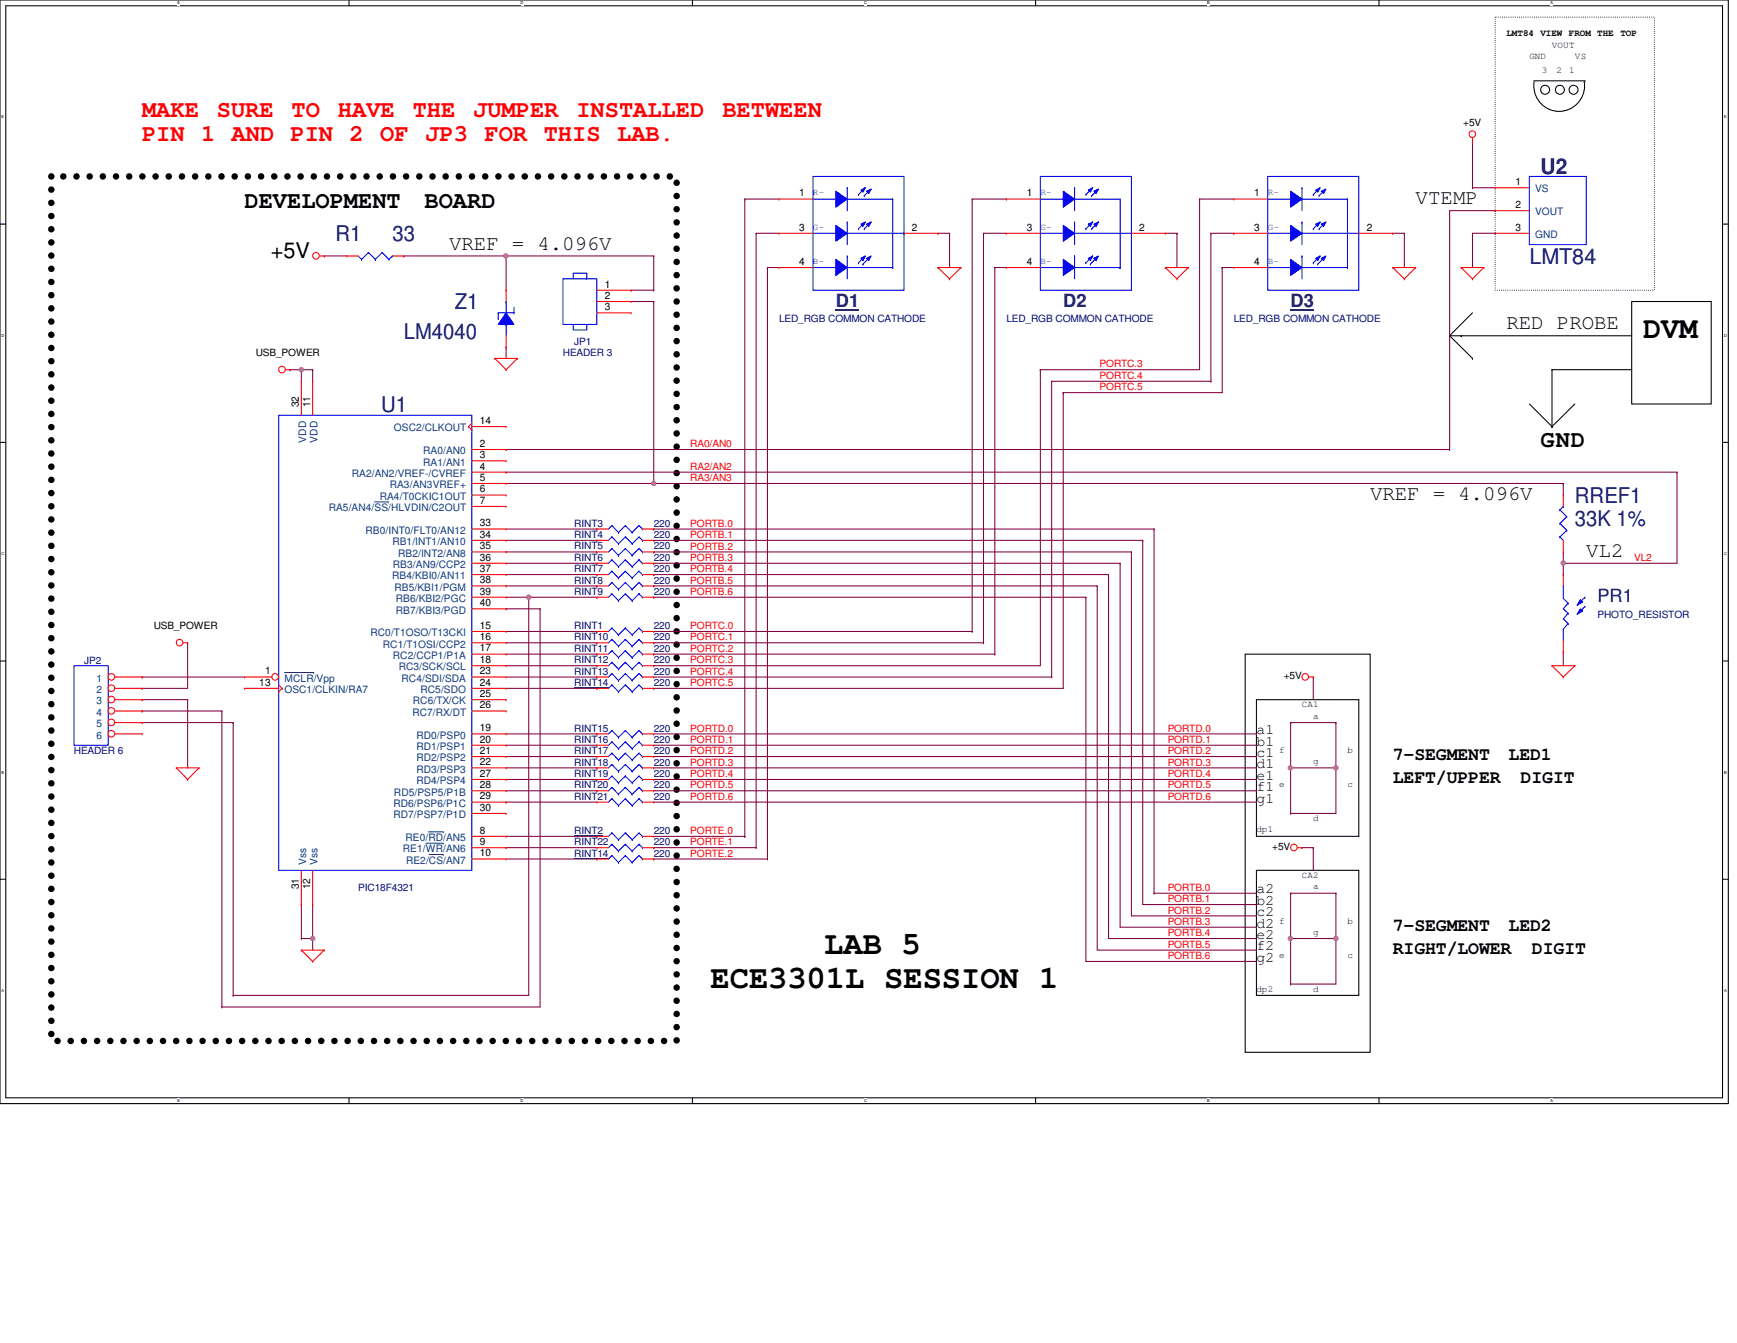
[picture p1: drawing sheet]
<svg xmlns="http://www.w3.org/2000/svg" width="279mm" height="216mm" viewBox="0 0 279 216" stroke-linecap="round" stroke-linejoin="round" font-family="sans-serif">
<path d="M0 0h278v177.4h-278zM.9 .9h276.2v175.6h-276.2z" fill="none" stroke="#000" stroke-width=".17"/>
<g fill="#fff">
<path d="M28.5 .1h.5v.7h-.5z"/>
<path d="M28.5 176.6h.5v.7h-.5z"/>
</g>
<path d="M56.1 0v.9M56.1 176.5v.9" fill="none" stroke="#000" stroke-width=".17"/>
<g fill="#fff">
<path d="M83.7 .1h.5v.7h-.5z"/>
<path d="M83.7 176.6h.5v.7h-.5z"/>
</g>
<path d="M111.4 0v.9M111.4 176.5v.9" fill="none" stroke="#000" stroke-width=".17"/>
<g fill="#fff">
<path d="M139 .1h.4v.7h-.4z"/>
<path d="M139 176.6h.4v.7h-.4z"/>
</g>
<path d="M166.6 0v.9M166.6 176.5v.9" fill="none" stroke="#000" stroke-width=".17"/>
<g fill="#fff">
<path d="M194.2 .1h.4v.7h-.4z"/>
<path d="M194.2 176.6h.4v.7h-.4z"/>
</g>
<path d="M221.8 0v.9M221.8 176.5v.9" fill="none" stroke="#000" stroke-width=".17"/>
<g fill="#fff">
<path d="M249.4 .1h.4v.7h-.4z"/>
<path d="M249.4 176.6h.4v.7h-.4z"/>
<path d="M.3 18.5h.4v.7h-.4z"/>
<path d="M277.3 18.5h.4v.7h-.4z"/>
<path d="M.3 53.6h.4v.7h-.4z"/>
<path d="M277.3 53.6h.5v.7h-.5z"/>
</g>
<path d="M0 36h.9M277.1 36h.9" fill="none" stroke="#000" stroke-width=".17"/>
<g fill="#fff">
<path d="M.3 88.6h.4v.8h-.4z"/>
<path d="M277.3 88.6h.5v.8h-.5z"/>
</g>
<path d="M0 71.1h.9M277.1 71.1h.9" fill="none" stroke="#000" stroke-width=".17"/>
<g fill="#fff">
<path d="M.3 123.8h.4v.7h-.4z"/>
<path d="M277.3 123.8h.4v.7h-.4z"/>
</g>
<path d="M0 106.3h.9M277.1 106.3h.9" fill="none" stroke="#000" stroke-width=".17"/>
<g fill="#fff">
<path d="M.3 158.9h.3v.7h-.3z"/>
<path d="M277.3 158.9h.4v.7h-.4z"/>
</g>
<g fill="none" stroke="#000" stroke-width=".17">
<path d="M246.7 13h8.2M246.8 13.1a4.1 4.1 0 0 0 4 4.8 4.1 4.1 0 0 0 4-4.8M254.9 13h.1M233.2 54h.1M233.2 54h29.3M233.2 54l3.7 3.6M235 54h.1M236.9 57.6h.1M236.9 50.3l-3.7 3.7M249.6 59.4h.1M249.6 59.4h12.9M249.6 59.4v9.2"/>
<path d="M262.5 48.5h12.8v16.4h-12.8zM246 64.9l3.6 3.7M249.6 68.6h.1M253.3 64.9l-3.7 3.7M200.3 105.2h20.1v64h-20.1zM202.1 112.5h16.5v22h-16.5zM202.1 139.9h16.5v20.1h-16.5zM0 141.4h.9M277.1 141.4h.9"/>
<circle cx="248.5" cy="14.4" r=".72"/>
<circle cx="250.9" cy="14.4" r=".72"/>
<circle cx="253.1" cy="14.4" r=".72"/>
</g>
<path d="M240.5 2.8h25.6v43.9h-25.6z" fill="none" stroke="#000" stroke-width=".17" stroke-dasharray="0 .3"/>
<path d="M8.3 28.4h100.5v138.9h-100.5z" fill="none" stroke="#000" stroke-width="1.1" stroke-dasharray="0 2.1"/>
<g fill="none" stroke="#800040" stroke-width=".17">
<path d="M236.9 37.5h.1M236.9 22.9h.1M236.9 30.2h.1M236.9 22.9v7.3M236.9 37.5v5.5M236.9 30.2h3.6M236.9 37.5h3.6M269.7 75.9h.1M269.7 75.9v14.7h-18.2M251.5 90.6h.1M251.5 88.7v1.9M251.5 104.8h.1"/>
<path d="M251.5 104.8v2.2"/>
</g>
<circle cx="251.5" cy="90.5" r=".34" fill="#f0f"/>
<circle cx="251.5" cy="90.5" r=".34" fill="none" stroke="#f0f" stroke-width=".17"/>
<g fill="none" stroke="#800040" stroke-width=".17">
<path d="M81.4 72.3h.1M81.4 72.3h151.8M211.2 136.3h.1M211.2 136.3v3.6M185.6 143.6h.1M185.6 143.6h16.5M207.6 158.2h.1M207.6 143.6h.1M207.6 150.9h.1M207.6 143.6h7.3M207.6 150.9v7.3M207.6 150.9h7.3"/>
<path d="M214.9 150.9h.1M214.9 150.9v7.3h-7.3"/>
</g>
<circle cx="214.9" cy="150.9" r=".34" fill="#f0f"/>
<circle cx="214.9" cy="150.9" r=".34" fill="none" stroke="#f0f" stroke-width=".17"/>
<circle cx="207.6" cy="150.9" r=".34" fill="#f0f"/>
<circle cx="207.6" cy="150.9" r=".34" fill="none" stroke="#f0f" stroke-width=".17"/>
<g fill="none" stroke="#800040" stroke-width=".17">
<path d="M105.2 118h96.9M105.2 119.8h96.9M202.1 118h.1M202.1 119.8h.1M105.2 121.6h96.9M105.2 123.4h96.9M105.2 125.3h96.9M105.2 127.1h96.9M202.1 121.6h.1M202.1 123.4h.1M202.1 125.3h.1M202.1 127.1h.1"/>
<path d="M209.4 136.3h.1M209.4 136.3h1.8M48.5 150.9h.1M48.5 150.9h1.8M50.3 150.9h.1M50.3 150.9v1.8M207.6 143.6h.1M207.6 143.6v7.3M214.9 143.6h.1M214.9 143.6v7.3"/>
</g>
<circle cx="50.3" cy="150.9" r=".34" fill="#f0f"/>
<circle cx="50.3" cy="150.9" r=".34" fill="none" stroke="#f0f" stroke-width=".17"/>
<path d="M46.7 59.4h.1M46.7 59.4h3.6M48.5 59.4h.1" fill="none" stroke="#800040" stroke-width=".17"/>
<circle cx="48.5" cy="59.4" r=".34" fill="#f0f"/>
<circle cx="48.5" cy="59.4" r=".34" fill="none" stroke="#f0f" stroke-width=".17"/>
<g fill="none" stroke="#800040" stroke-width=".17">
<path d="M50.3 59.4h.1M50.3 59.4v1.9M81.4 97.9h.1M81.4 97.9h5.5M85 96h.1M85 96v64M86.9 97.9h.1M86.9 97.9v64M35.7 114.3h.1M35.7 114.3v47.6M37.5 116.2h.1M37.5 116.2v43.8"/>
<path d="M50.3 145.4h.1M50.3 145.4v5.5"/>
</g>
<circle cx="85" cy="96" r=".34" fill="#f0f"/>
<circle cx="85" cy="96" r=".34" fill="none" stroke="#f0f" stroke-width=".17"/>
<g fill="none" stroke="#800040" stroke-width=".17">
<path d="M48.5 59.4h.1M48.5 59.4v1.9M52.2 41.1h.1M52.2 41.1h3.6M81.4 41.1h.1M81.4 41.1v5.6M81.4 96h3.6M85 96h.1M22.9 110.7h.1M22.9 116.2h.1M22.9 114.3h.1M22.9 108.8h.1"/>
<path d="M22.9 112.5h.1M22.9 116.2h14.6M22.9 114.3h12.8M22.9 108.8h16.4M22.9 112.5h7.3M30.2 103.3h.1M30.2 112.5h.1M30.2 103.3v7.4h-7.3M30.2 112.5v10.9M48.5 145.4h.1M48.5 145.4v5.5M35.7 161.9h.1"/>
<path d="M35.7 161.9h51.2M37.5 160h.1M37.5 160h47.5"/>
</g>
<circle cx="81.4" cy="41.1" r=".34" fill="#f0f"/>
<circle cx="81.4" cy="41.1" r=".34" fill="none" stroke="#f0f" stroke-width=".17"/>
<g fill="none" stroke="#800040" stroke-width=".17">
<path d="M150.9 37.5h.1M150.9 37.5h1.8M152.7 37.5h.1M152.7 37.5v5.5M187.5 37.5h1.8M189.3 37.5h.1M189.3 37.5v5.5M193 32h.1M193 32h5.5M224 37.5h.1M224 37.5h1.9M225.9 37.5h.1"/>
<path d="M225.9 37.5v5.5M64.9 41.1h.1M64.9 41.1h40.3M81.4 55.8h.1M81.4 55.8v1.8M101.5 46.7h.1M101.5 46.7h3.7M101.5 48.5h3.7M105.2 41.1h.1M105.2 46.7h.1M105.2 48.5h.1M105.2 41.1v5.6"/>
<path d="M105.2 48.5v29.2M167.3 59.4h.1M167.3 59.4h25.7M196.6 43h.1M196.6 43h1.9M81.4 77.7h170.1M105.2 77.7h.1M171 63.1h.1M171 63.1h25.6M251.5 77.7h.1M251.5 77.7v1.9M81.4 85h14.6"/>
<path d="M81.4 86.9h14.6M81.4 88.7h14.6M81.4 90.6h14.6M81.4 92.4h14.6M96 85h.1M96 86.9h.1M96 88.7h.1M96 90.6h.1M96 92.4h.1M81.4 118h14.6M81.4 119.8h14.6M81.4 101.5h14.6"/>
<path d="M81.4 103.3h14.6M81.4 105.2h14.6M81.4 107h14.6M81.4 108.8h14.6M96 118h.1M96 119.8h.1M96 101.5h.1M96 103.3h.1M96 105.2h.1M96 107h.1M96 108.8h.1M105.2 103.3h.1"/>
<path d="M105.2 105.2h.1M105.2 103.3h53M105.2 105.2h54.8M81.4 136.3h.1M81.4 128.9h.1M81.4 121.6h14.6M81.4 123.4h14.6M81.4 125.3h14.6M81.4 127.1h14.6M81.4 136.3h14.6M81.4 128.9h14.6M96 121.6h.1"/>
<path d="M96 123.4h.1M96 125.3h.1M96 127.1h.1M105.2 136.3h.1M105.2 136.3h16.4M105.2 128.9h96.9M202.1 128.9h.1"/>
</g>
<circle cx="105.2" cy="77.7" r=".34" fill="#f0f"/>
<circle cx="105.2" cy="77.7" r=".34" fill="none" stroke="#f0f" stroke-width=".17"/>
<path d="M81.4 94.2h14.6M96 94.2h.1M207.6 116.2h.1M207.6 116.2h7.3M211.2 108.8h.1M211.2 108.8v3.7M207.6 130.8h.1M207.6 123.4h.1M207.6 123.4v7.4M207.6 123.4h7.3M214.9 123.4h.1M214.9 123.4v7.4h-7.3" fill="none" stroke="#800040" stroke-width=".17"/>
<circle cx="214.9" cy="123.4" r=".34" fill="#f0f"/>
<circle cx="214.9" cy="123.4" r=".34" fill="none" stroke="#f0f" stroke-width=".17"/>
<circle cx="207.6" cy="123.4" r=".34" fill="#f0f"/>
<circle cx="207.6" cy="123.4" r=".34" fill="none" stroke="#f0f" stroke-width=".17"/>
<g fill="none" stroke="#800040" stroke-width=".17">
<path d="M119.8 32h.1M119.8 32h5.5M119.8 32v102.5M121.6 37.5h.1M121.6 37.5h3.7M121.6 37.5v98.8M156.4 32h.1M156.4 32v69.5M156.4 32h5.5M158.2 37.5h.1M158.2 37.5h3.7M158.2 37.5v65.8"/>
<path d="M161.9 32h.1M193 32h.1M193 32v27.4M194.8 37.5h.1M194.8 37.5h3.7M194.8 37.5v23.8M198.5 37.5h.1M240.5 33.9h.1M240.5 33.9h-7.3v38.4M123.4 43h.1M123.4 43h1.9M123.4 43v95.1"/>
<path d="M160 43h.1M160 43h1.9M160 43v62.2M167.3 59.4h.1M167.3 59.4v47.6h-62.1M196.6 43h.1M196.6 43v20.1M81.4 75.9h.1M81.4 75.9h188.3M169.2 61.3h.1M169.2 61.3v47.5M169.2 61.3h25.6"/>
<path d="M171 63.1h.1M171 63.1v47.6h-65.8M194.8 61.3h.1M233.2 72.3h.1M85 96h11M96 96h.1M105.2 96h.1M105.2 85h.1M105.2 86.9h.1M105.2 88.7h.1M105.2 90.6h.1M105.2 92.4h.1"/>
<path d="M105.2 94.2h.1M105.2 96h69.5M105.2 85h80.4M105.2 86.9h78.6M105.2 88.7h76.8M105.2 90.6h75M105.2 92.4h73.1M105.2 94.2h71.3M174.7 96h.1M174.7 96v58.6h27.4M176.5 94.2h.1M176.5 94.2v58.5h25.6"/>
<path d="M178.3 92.4h.1M178.3 92.4v58.5h23.8M180.2 90.6h.1M180.2 90.6v58.5h21.9M182 88.7h.1M182 88.7v58.5h20.1M183.8 86.9h.1M183.8 86.9v58.5h18.3M185.6 85h.1M185.6 85v58.6M251.5 92.4h.1M251.5 90.6v1.8"/>
<path d="M81.4 110.7h14.6M96 110.7h.1M105.2 107h.1M105.2 110.7h.1M105.2 101.5h51.2M105.2 108.8h64M156.4 101.5h.1M158.2 103.3h.1M160 105.2h.1M169.2 108.8h.1M207.6 116.2h.1M207.6 116.2v7.2"/>
<path d="M214.9 116.2h.1M214.9 116.2v7.2M81.4 134.5h14.6M81.4 138.1h14.6M96 134.5h.1M96 138.1h.1M105.2 138.1h.1M105.2 134.5h14.6M105.2 138.1h18.2M119.8 134.5h.1M121.6 136.3h.1M123.4 138.1h.1"/>
<path d="M202.1 145.4h.1M202.1 147.2h.1M202.1 149.1h.1M202.1 150.9h.1M202.1 152.7h.1M202.1 154.6h.1"/>
</g>
<g fill="none" stroke="#f00" stroke-width=".17">
<path d="M236.9 22.9h.1M236.9 22.1v.8M45.9 59.4h.8M46.7 59.4h.1M51.4 41.1h.8M52.2 41.1h.1M79.6 57.6h.1M79.6 57.6h3.6M79.6 57.6l1.8 1.8M81.4 59.4h.1M83.2 57.6h.1M83.2 57.6l-1.8 1.8"/>
<path d="M150.9 43h.1M150.9 43h3.7M150.9 43l1.8 1.8M152.7 44.8h.1M154.6 43h.1M154.6 43l-1.9 1.8M187.5 43h.1M187.5 43h3.6M187.5 43l1.8 1.8M189.3 44.8h.1M191.1 43h.1M191.1 43l-1.8 1.8"/>
<path d="M224 43h.1M224 43h3.7M224 43l1.9 1.8M225.9 44.8h.1M227.7 43h.1M227.7 43l-1.8 1.8M235 43h.1M235 43h3.7M235 43l1.9 1.8M236.9 44.8h.1M238.7 43h.1M238.7 43l-1.8 1.8"/>
<path d="M96 86.9h.1M96 86.9h1.9M103.3 86.9h1.9M105.2 86.9h.1M29.5 103.3h.7M30.2 103.3h.1M96 105.2h.1M96 105.2h1.9M103.3 105.2h1.9M105.2 105.2h.1M210.5 108.8h.7M211.2 108.8h.1"/>
<path d="M249.6 107h.1M249.6 107h3.7M249.6 107l1.9 1.8M251.5 108.8h.1M253.3 107h.1M253.3 107l-1.8 1.8M28.4 123.4h.1M28.4 123.4h3.6M28.4 123.4l1.8 1.9M30.2 125.3h.1M32 123.4h.1M32 123.4l-1.8 1.9"/>
<path d="M96 136.3h.1M96 136.3h1.9M103.3 136.3h1.9M105.2 136.3h.1M208.7 136.3h.7M209.4 136.3h.1M48.5 152.7h.1M48.5 152.7h3.7M48.5 152.7l1.8 1.9M50.3 154.6h.1M52.2 152.7h.1M52.2 152.7l-1.9 1.9"/>
<circle cx="236.8" cy="21.6" r=".54"/>
<circle cx="45.4" cy="59.4" r=".54"/>
<circle cx="50.8" cy="41.1" r=".54"/>
<circle cx="28.9" cy="103.3" r=".54"/>
<circle cx="209.9" cy="108.8" r=".54"/>
<circle cx="208.1" cy="136.2" r=".54"/>
</g>
<g fill="none" stroke="#00f" stroke-width=".17">
<path d="M80.1 50.3h.1M80.1 51.2h.1M80.1 50.3h2.6M80.1 50.3v.9M81.4 52.2h.1M81.4 48.5h.1M81.4 48.5v1.8M81.4 52.2v1.8M82.7 50.3h.1M82.7 49.4v.9M98.4 86.3h.1M98.4 86.3l-.5 .6"/>
<path d="M98.4 86.3l1.1 1.1M99.5 87.4h.1M100.6 86.3h.1M100.6 86.3l-1.1 1.1M100.6 86.3l1.1 1.1M101.7 87.4h.1M102.8 86.3h.1M102.8 86.3l-1.1 1.1M102.8 86.3l.5 .6M103.3 86.9h.1M98.4 104.6h.1M98.4 104.6l-.5 .6"/>
<path d="M98.4 104.6l1.1 1.1M99.5 105.7h.1M100.6 104.6h.1M100.6 104.6l-1.1 1.1M100.6 104.6l1.1 1.1M101.7 105.7h.1M102.8 104.6h.1M102.8 104.6l-1.1 1.1M102.8 104.6l.5 .6M103.3 105.2h.1M98.4 135.7h.1M98.4 135.7l-.5 .6"/>
<path d="M98.4 135.7l1.1 1.1M99.5 136.8h.1M100.6 135.7h.1M100.6 135.7l-1.1 1.1M100.6 135.7l1.1 1.1M101.7 136.8h.1M102.8 135.7h.1M102.8 135.7l-1.1 1.1M102.8 135.7l.5 .6M103.3 136.3h.1"/>
</g>
<path d="M81.4 50.3l1.3 1.9h-2.6z" fill-rule="evenodd" fill="#00f"/>
<g fill="none" stroke="#00f" stroke-width=".17">
<path d="M81.4 50.3l1.3 1.9h-2.6zM98.4 110.1h.1M98.4 110.1l-.5 .6M98.4 110.1l1.1 1.1M99.5 111.2h.1M100.6 110.1h.1M100.6 110.1l-1.1 1.1M100.6 110.1l1.1 1.1M101.7 111.2h.1M102.8 110.1h.1M102.8 110.1l-1.1 1.1M102.8 110.1l.5 .6"/>
<path d="M103.3 110.7h.1M98.4 128.4h.1M98.4 128.4l-.5 .5M98.4 128.4l1.1 1.1M99.5 129.5h.1M100.6 128.4h.1M100.6 128.4l-1.1 1.1M100.6 128.4l1.1 1.1M101.7 129.5h.1M102.8 128.4h.1M102.8 128.4l-1.1 1.1M102.8 128.4l.5 .5"/>
<path d="M103.3 128.9h.1"/>
</g>
<path d="M81.4 55.8h.1M81.4 46.7h.1M81.4 46.7v1.8M81.4 54v1.8M96 110.7h.1M96 110.7h1.9M103.3 110.7h1.9M105.2 110.7h.1M96 128.9h.1M96 128.9h1.9M103.3 128.9h1.9M105.2 128.9h.1" fill="none" stroke="#f00" stroke-width=".17"/>
<path d="M92.4 110.5h5.5" fill="none" stroke="#000080" stroke-width=".16"/>
<path d="M171 30.7l1.8 1.3-1.8 1.3z" fill-rule="evenodd" fill="#00f"/>
<path d="M171 30.7l1.8 1.3-1.8 1.3z" fill="none" stroke="#00f" stroke-width=".17"/>
<path d="M175 30.6l.8-.4-.4 .7z" fill-rule="evenodd" fill="#00f"/>
<path d="M174.7 31.3h.1M175 30.6l.8-.4-.4 .7zM175.8 30.2l-1.1 1.1" fill="none" stroke="#00f" stroke-width=".17"/>
<path d="M175.9 30.7l.8-.3-.4 .7z" fill-rule="evenodd" fill="#00f"/>
<path d="M167.3 32h12.9M172.8 30.2h.1M172.8 30.2v3.7M175.9 30.7l.8-.3-.4 .7zM180.2 32h.1M174.7 42.2h.1M175.8 41.1l-1.1 1.1" fill="none" stroke="#00f" stroke-width=".17"/>
<path d="M171 36.2l1.8 1.3-1.8 1.3z" fill-rule="evenodd" fill="#00f"/>
<path d="M171 36.2l1.8 1.3-1.8 1.3z" fill="none" stroke="#00f" stroke-width=".17"/>
<path d="M171 41.7l1.8 1.3-1.8 1.3z" fill-rule="evenodd" fill="#00f"/>
<path d="M167.3 37.5h12.9M175.6 36.8h.1M176.7 35.7l-1.1 1.1M180.2 37.5h.1M167.3 43h12.9M171 41.7l1.8 1.3-1.8 1.3zM175.4 42.5h.1M176.5 41.4l-1.1 1.1M180.2 43h.1" fill="none" stroke="#00f" stroke-width=".17"/>
<path d="M175 36l.8-.3-.4 .7z" fill-rule="evenodd" fill="#00f"/>
<path d="M175 36l.8-.3-.4 .7z" fill="none" stroke="#00f" stroke-width=".17"/>
<path d="M175.9 36l.8-.3-.4 .7z" fill-rule="evenodd" fill="#00f"/>
<path d="M175.9 36l.8-.3-.4 .7z" fill="none" stroke="#00f" stroke-width=".17"/>
<path d="M175 41.5l.8-.4-.4 .8z" fill-rule="evenodd" fill="#00f"/>
<path d="M175 41.5l.8-.4-.4 .8z" fill="none" stroke="#00f" stroke-width=".17"/>
<path d="M175.9 41.5l.8-.4-.4 .8z" fill-rule="evenodd" fill="#00f"/>
<g fill="none" stroke="#00f" stroke-width=".17">
<path d="M167.3 28.4h14.7v18.3h-14.7zM172.8 35.7h.1M172.8 35.7v3.6M174.7 36.8h.1M175.6 31.5h.1M175.8 35.7l-1.1 1.1M176.7 30.4l-1.1 1.1M180.2 32v11M180.2 37.5h1.8M182 37.5h.1M172.8 41.1h.1M172.8 41.1v3.7"/>
<path d="M175.9 41.5l.8-.4-.4 .8zM180.2 43h.1M98.4 95.5h.1M98.4 95.5l-.5 .5M98.4 95.5l1.1 1.1M99.5 96.6h.1M100.6 95.5h.1M100.6 95.5l-1.1 1.1M100.6 95.5l1.1 1.1M101.7 96.6h.1M102.8 95.5h.1M102.8 95.5l-1.1 1.1"/>
<path d="M102.8 95.5l.5 .5M103.3 96h.1M250.9 86.3h.1M250.9 84.2h.1M250.9 82h.1M250.9 86.3l.6 .6M250.9 84.2l1.1 1.1M250.9 82l1.1 1.1M251.5 81.4h.1M251.5 81.4l-.6 .6M252 85.3h.1M252 83.1h.1"/>
<path d="M252 85.3l-1.1 1M252 83.1l-1.1 1.1M98.4 108.3h.1M98.4 108.3l-.5 .5M98.4 108.3l1.1 1.1M99.5 109.4h.1M100.6 108.3h.1M100.6 108.3l-1.1 1.1M100.6 108.3l1.1 1.1M101.7 109.4h.1M102.8 108.3h.1M102.8 108.3l-1.1 1.1"/>
<path d="M102.8 108.3l.5 .5M103.3 108.8h.1"/>
</g>
<g fill="none" stroke="#f00" stroke-width=".17">
<path d="M161.9 32h.1M161.9 37.5h.1M161.9 32h5.4M161.9 37.5h5.4M182 37.5h5.5M187.5 37.5h.1M161.9 43h.1M161.9 43h5.4M251.5 79.6h.1M251.5 79.6v1.8M96 96h.1M96 96h1.9"/>
<path d="M103.3 96h1.9M105.2 96h.1M251.5 88.7h.1M251.5 86.9v1.8M96 108.8h.1M96 108.8h1.9M103.3 108.8h1.9M105.2 108.8h.1"/>
</g>
<path d="M134.5 30.7l1.8 1.3-1.8 1.3z" fill-rule="evenodd" fill="#00f"/>
<path d="M134.5 30.7l1.8 1.3-1.8 1.3z" fill="none" stroke="#00f" stroke-width=".17"/>
<path d="M138.5 30.6l.7-.4-.4 .7z" fill-rule="evenodd" fill="#00f"/>
<path d="M138.1 31.3h.1M138.5 30.6l.7-.4-.4 .7zM139.2 30.2l-1.1 1.1" fill="none" stroke="#00f" stroke-width=".17"/>
<path d="M139.4 30.7l.7-.3-.4 .7z" fill-rule="evenodd" fill="#00f"/>
<path d="M130.8 32h12.8M136.3 30.2h.1M136.3 30.2v3.7M139.4 30.7l.7-.3-.4 .7zM143.6 32h.1M138.1 42.2h.1M139.2 41.1l-1.1 1.1" fill="none" stroke="#00f" stroke-width=".17"/>
<path d="M134.5 36.2l1.8 1.3-1.8 1.3z" fill-rule="evenodd" fill="#00f"/>
<path d="M134.5 36.2l1.8 1.3-1.8 1.3z" fill="none" stroke="#00f" stroke-width=".17"/>
<path d="M134.5 41.7l1.8 1.3-1.8 1.3z" fill-rule="evenodd" fill="#00f"/>
<path d="M130.8 37.5h12.8M139 36.8h.1M140.1 35.7l-1.1 1.1M143.6 37.5h.1M130.8 43h12.8M134.5 41.7l1.8 1.3-1.8 1.3zM138.8 42.5h.1M139.9 41.4l-1.1 1.1M143.6 43h.1" fill="none" stroke="#00f" stroke-width=".17"/>
<path d="M138.5 36l.7-.3-.4 .7z" fill-rule="evenodd" fill="#00f"/>
<path d="M138.5 36l.7-.3-.4 .7z" fill="none" stroke="#00f" stroke-width=".17"/>
<path d="M139.4 36l.7-.3-.4 .7z" fill-rule="evenodd" fill="#00f"/>
<path d="M139.4 36l.7-.3-.4 .7z" fill="none" stroke="#00f" stroke-width=".17"/>
<path d="M138.5 41.5l.7-.4-.4 .8z" fill-rule="evenodd" fill="#00f"/>
<path d="M138.5 41.5l.7-.4-.4 .8z" fill="none" stroke="#00f" stroke-width=".17"/>
<path d="M139.4 41.5l.7-.4-.4 .8z" fill-rule="evenodd" fill="#00f"/>
<g fill="none" stroke="#00f" stroke-width=".17">
<path d="M130.8 28.4h14.6v18.3h-14.6zM136.3 35.7h.1M136.3 35.7v3.6M138.1 36.8h.1M139 31.5h.1M139.2 35.7l-1.1 1.1M140.1 30.4l-1.1 1.1M143.6 32v11M143.6 37.5h1.8M145.4 37.5h.1M246 28.4h9.1v10.9h-9.1zM90.6 44.8h5.4v7.4h-5.4z"/>
<path d="M92.2 44.8v-.9h2.2v.9h-.2M92.4 52.2h-.2v.8h2.2v-.8M136.3 41.1h.1M136.3 41.1v3.7M139.4 41.5l.7-.4-.4 .8zM143.6 43h.1M11.9 107h5.5v12.8h-5.5zM98.4 102.8h.1M98.4 119.3h.1M98.4 102.8l-.5 .5M98.4 102.8l1.1 1.1M98.4 119.3l-.5 .5"/>
<path d="M98.4 119.3l1.1 1.1M99.5 103.9h.1M100.6 102.8h.1M100.6 119.3h.1M100.6 102.8l-1.1 1.1M100.6 102.8l1.1 1.1M100.6 119.3l-1.1 1.1M100.6 119.3l1.1 1.1M101.7 103.9h.1M102.8 102.8h.1M102.8 119.3h.1M102.8 102.8l-1.1 1.1"/>
<path d="M102.8 102.8l.5 .5M102.8 119.3l-1.1 1.1M102.8 119.3l.5 .5M103.3 103.3h.1M103.3 119.8h.1M99.5 120.4h.1M101.7 120.4h.1"/>
</g>
<path d="M134.5 49.8h3.7" fill="none" stroke="#000080" stroke-width=".3"/>
<g fill="none" stroke="#f00" stroke-width=".17">
<path d="M125.3 32h.1M125.3 37.5h.1M125.3 32h5.5M125.3 37.5h5.5M145.4 37.5h5.5M150.9 37.5h.1M240.5 30.2h.1M240.5 33.9h.1M240.5 37.5h.1M240.5 37.5h5.5M240.5 30.2h5.5M240.5 33.9h5.5"/>
<path d="M96 46.7h5.5M96 48.5h5.5M96 50.3h5.5M101.5 46.7h.1M101.5 48.5h.1M101.5 50.3h.1M125.3 43h.1M125.3 43h5.5M96 103.3h.1M96 119.8h.1M96 103.3h1.9M96 119.8h1.9"/>
<path d="M103.3 103.3h1.9M103.3 119.8h1.9M105.2 103.3h.1M105.2 119.8h.1"/>
</g>
<circle cx="17.9" cy="108.8" r=".54" fill="#fff"/>
<g fill="none" stroke="#f00" stroke-width=".17">
<path d="M18.5 108.8h4.4M22.9 108.8h.1"/>
<circle cx="17.9" cy="108.8" r=".54"/>
</g>
<circle cx="17.9" cy="110.6" r=".54" fill="#fff"/>
<g fill="none" stroke="#f00" stroke-width=".17">
<path d="M18.5 110.7h4.4M22.9 110.7h.1"/>
<circle cx="17.9" cy="110.6" r=".54"/>
</g>
<circle cx="17.9" cy="112.5" r=".54" fill="#fff"/>
<g fill="none" stroke="#f00" stroke-width=".17">
<path d="M18.5 112.5h4.4M22.9 112.5h.1"/>
<circle cx="17.9" cy="112.5" r=".54"/>
</g>
<circle cx="17.9" cy="114.3" r=".54" fill="#fff"/>
<g fill="none" stroke="#f00" stroke-width=".17">
<path d="M18.5 114.3h4.4M22.9 114.3h.1"/>
<circle cx="17.9" cy="114.3" r=".54"/>
</g>
<circle cx="17.9" cy="116.1" r=".54" fill="#fff"/>
<g fill="none" stroke="#f00" stroke-width=".17">
<path d="M18.5 116.2h4.4M22.9 116.2h.1"/>
<circle cx="17.9" cy="116.1" r=".54"/>
</g>
<circle cx="17.9" cy="118" r=".54" fill="#fff"/>
<g fill="none" stroke="#f00" stroke-width=".17">
<path d="M55.8 41.1h.1M55.8 41.1h1.8M63.1 41.1h1.8M64.9 41.1h.1M96 94.2h.1M96 88.7h.1M96 92.4h.1M96 85h.1M96 94.2h1.9M96 88.7h1.9M96 92.4h1.9M96 85h1.9"/>
<path d="M103.3 94.2h1.9M103.3 88.7h1.9M103.3 92.4h1.9M103.3 85h1.9M105.2 94.2h.1M105.2 88.7h.1M105.2 92.4h.1M105.2 85h.1M18.5 118h4.4M22.9 118h.1M96 118h.1M96 101.5h.1"/>
<path d="M96 107h.1M96 118h1.9M96 101.5h1.9M96 107h1.9M103.3 118h1.9M103.3 101.5h1.9M103.3 107h1.9M105.2 118h.1M105.2 101.5h.1M105.2 107h.1M96 125.3h.1M96 138.1h.1"/>
<path d="M96 134.5h.1M96 127.1h.1M96 121.6h.1M96 123.4h.1M96 125.3h1.9M96 138.1h1.9M96 134.5h1.9M96 127.1h1.9M96 121.6h1.9M96 123.4h1.9M103.3 125.3h1.9M103.3 138.1h1.9"/>
<path d="M103.3 134.5h1.9M103.3 127.1h1.9M103.3 121.6h1.9M103.3 123.4h1.9M105.2 125.3h.1M105.2 138.1h.1M105.2 134.5h.1M105.2 127.1h.1M105.2 121.6h.1M105.2 123.4h.1"/>
<circle cx="17.9" cy="118" r=".54"/>
</g>
<g fill="none" stroke="#00f" stroke-width=".17">
<path d="M57.6 41.1l.6 .6M58.2 41.7h.1M59.3 40.6h.1M59.3 40.6l-1.1 1.1M59.3 40.6l1.1 1.1M60.4 41.7h.1M61.5 40.6h.1M61.5 40.6l-1.1 1.1M61.5 40.6l1.1 1.1M62.6 41.7h.1M63.1 41.1h.1M63.1 41.1l-.5 .6"/>
<path d="M44.8 66.8h31.1v73.1h-31.1zM98.4 93.6h.1M98.4 88.2h.1M98.4 91.8h.1M98.4 84.5h.1M98.4 93.6l-.5 .6M98.4 93.6l1.1 1.1M98.4 88.2l-.5 .5M98.4 88.2l1.1 1.1M98.4 91.8l-.5 .6M98.4 91.8l1.1 1.1M98.4 84.5l-.5 .5"/>
<path d="M98.4 84.5l1.1 1.1M99.5 94.7h.1M99.5 89.3h.1M99.5 92.9h.1M99.5 85.6h.1M100.6 93.6h.1M100.6 88.2h.1M100.6 91.8h.1M100.6 84.5h.1M100.6 93.6l-1.1 1.1M100.6 93.6l1.1 1.1M100.6 88.2l-1.1 1.1"/>
<path d="M100.6 88.2l1.1 1.1M100.6 91.8l-1.1 1.1M100.6 91.8l1.1 1.1M100.6 84.5l-1.1 1.1M100.6 84.5l1.1 1.1M101.7 94.7h.1M101.7 89.3h.1M101.7 92.9h.1M101.7 85.6h.1M102.8 93.6h.1M102.8 88.2h.1M102.8 91.8h.1"/>
<path d="M102.8 84.5h.1M102.8 93.6l-1.1 1.1M102.8 93.6l.5 .6M102.8 88.2l-1.1 1.1M102.8 88.2l.5 .5M102.8 91.8l-1.1 1.1M102.8 91.8l.5 .6M102.8 84.5l-1.1 1.1M102.8 84.5l.5 .5M103.3 94.2h.1M103.3 88.7h.1M103.3 92.4h.1"/>
<path d="M103.3 85h.1M98.4 117.4h.1M98.4 101h.1M98.4 106.5h.1M98.4 117.4l-.5 .6M98.4 117.4l1.1 1.1M98.4 101l-.5 .5M98.4 101l1.1 1.1M98.4 106.5l-.5 .5M98.4 106.5l1.1 1.1M99.5 118.5h.1M99.5 102.1h.1"/>
<path d="M99.5 107.6h.1M100.6 117.4h.1M100.6 101h.1M100.6 106.5h.1M100.6 117.4l-1.1 1.1M100.6 117.4l1.1 1.1M100.6 101l-1.1 1.1M100.6 101l1.1 1.1M100.6 106.5l-1.1 1.1M100.6 106.5l1.1 1.1M101.7 118.5h.1M101.7 102.1h.1"/>
<path d="M101.7 107.6h.1M102.8 117.4h.1M102.8 101h.1M102.8 106.5h.1M102.8 117.4l-1.1 1.1M102.8 117.4l.5 .6M102.8 101l-1.1 1.1M102.8 101l.5 .5M102.8 106.5l-1.1 1.1M102.8 106.5l.5 .5M103.3 118h.1M103.3 101.5h.1"/>
<path d="M103.3 107h.1M98.4 124.8h.1M98.4 137.5h.1M98.4 133.9h.1M98.4 126.6h.1M98.4 121.1h.1M98.4 122.9h.1M98.4 124.8l-.5 .5M98.4 124.8l1.1 1.1M98.4 137.5l-.5 .6M98.4 137.5l1.1 1.1M98.4 133.9l-.5 .6"/>
<path d="M98.4 133.9l1.1 1.1M98.4 126.6l-.5 .5M98.4 126.6l1.1 1.1M98.4 121.1l-.5 .5M98.4 121.1l1.1 1.1M98.4 122.9l-.5 .5M98.4 122.9l1.1 1.1M99.5 125.9h.1M99.5 138.6h.1M99.5 135h.1M99.5 127.7h.1M99.5 122.2h.1"/>
<path d="M99.5 124h.1M100.6 124.8h.1M100.6 137.5h.1M100.6 133.9h.1M100.6 126.6h.1M100.6 121.1h.1M100.6 122.9h.1M100.6 124.8l-1.1 1.1M100.6 124.8l1.1 1.1M100.6 137.5l-1.1 1.1M100.6 137.5l1.1 1.1M100.6 133.9l-1.1 1.1"/>
<path d="M100.6 133.9l1.1 1.1M100.6 126.6l-1.1 1.1M100.6 126.6l1.1 1.1M100.6 121.1l-1.1 1.1M100.6 121.1l1.1 1.1M100.6 122.9l-1.1 1.1M100.6 122.9l1.1 1.1M101.7 125.9h.1M101.7 138.6h.1M101.7 135h.1M101.7 127.7h.1M101.7 122.2h.1"/>
<path d="M101.7 124h.1M102.8 124.8h.1M102.8 137.5h.1M102.8 133.9h.1M102.8 126.6h.1M102.8 121.1h.1M102.8 122.9h.1M102.8 124.8l-1.1 1.1M102.8 124.8l.5 .5M102.8 137.5l-1.1 1.1M102.8 137.5l.5 .6M102.8 133.9l-1.1 1.1"/>
<path d="M102.8 133.9l.5 .6M102.8 126.6l-1.1 1.1M102.8 126.6l.5 .5M102.8 121.1l-1.1 1.1M102.8 121.1l.5 .5M102.8 122.9l-1.1 1.1M102.8 122.9l.5 .5M103.3 125.3h.1M103.3 138.1h.1M103.3 134.5h.1M103.3 127.1h.1M103.3 121.6h.1"/>
<path d="M103.3 123.4h.1"/>
</g>
<path d="M92.4 137.9h5.5M92.4 134.3h4.6" fill="none" stroke="#000080" stroke-width=".16"/>
<circle cx="44.3" cy="108.8" r=".54" fill="#fff"/>
<g fill="none" stroke="#f00" stroke-width=".17">
<path d="M48.5 61.3h.1M48.5 61.3v5.5M50.3 61.3h.1M50.3 61.3v5.5M75.4 68.6h.1M75.4 68.6l.5 .5M75.9 69.1h.1M75.9 72.3h5.5M75.9 74.1h5.5M75.9 75.9h5.5M75.9 77.7h5.5M75.9 79.6h5.5"/>
<path d="M75.9 68l-.5 .6M75.9 68.6h5.5M81.4 72.3h.1M81.4 74.1h.1M81.4 75.9h.1M81.4 77.7h.1M81.4 79.6h.1M81.4 68.6h.1M75.9 81.4h5.5M75.9 85h5.5M75.9 86.9h5.5M75.9 88.7h5.5"/>
<path d="M75.9 90.6h5.5M75.9 92.4h5.5M75.9 94.2h5.5M75.9 96h5.5M75.9 97.9h5.5M81.4 81.4h.1M81.4 85h.1M81.4 86.9h.1M81.4 88.7h.1M81.4 90.6h.1M81.4 92.4h.1M81.4 94.2h.1"/>
<path d="M81.4 96h.1M81.4 97.9h.1M39.3 108.8h.1M39.3 110.7h.1M39.3 108.8h4.4M39.3 110.7h5.5M44.8 111.2h.1M44.8 110.1l.6 .6M45.4 110.7h.1M45.4 110.7l-.6 .5M75.9 108.8h5.5M75.9 110.7h5.5"/>
<path d="M75.9 118h5.5M75.9 119.8h5.5M75.9 114.3h5.5M75.9 112.5h5.5M75.9 107h5.5M75.9 105.2h5.5M75.9 103.3h5.5M75.9 101.5h5.5M81.4 118h.1M81.4 119.8h.1M81.4 114.3h.1M81.4 112.5h.1"/>
<path d="M81.4 110.7h.1M81.4 108.8h.1M81.4 107h.1M81.4 105.2h.1M81.4 103.3h.1M81.4 101.5h.1M48.5 139.9v5.5M50.3 139.9v5.5M75.9 134.5h5.5M75.9 136.3h5.5M75.9 138.1h5.5M75.9 121.6h5.5"/>
<path d="M75.9 123.4h5.5M75.9 125.3h5.5M75.9 127.1h5.5M75.9 128.9h5.5M75.9 130.8h5.5M81.4 134.5h.1M81.4 136.3h.1M81.4 138.1h.1M81.4 121.6h.1M81.4 123.4h.1M81.4 125.3h.1M81.4 127.1h.1"/>
<path d="M81.4 128.9h.1M81.4 130.8h.1M48.5 145.4h.1M50.3 145.4h.1"/>
<circle cx="44.3" cy="108.8" r=".54"/>
</g>
<path d="M60.2 80.7h2.2M62.4 80.7h.1M45.8 108.1h4.7M50.5 108.1h.1M68.5 135.6h2.8M68.9 133.7h2.4M69 137.4h2.3M71.3 133.7h.1M71.3 135.6h.1M71.3 137.4h.1" fill="none" stroke="#004080" stroke-width=".16"/>
<path d="M254.9 97.5h.1M254.9 96h.1M254.9 97.5l-1 1.1M254.9 96l-1 1.1M251.5 101.1h.1M251.5 101.1v1.9" fill="none" stroke="#00f" stroke-width=".17"/>
<path d="M254.2 96.4l.4 .4-.9 .5z" fill="#00f"/>
<path d="M254.2 96.4l.4 .4-.9 .5z" fill="none" stroke="#00f" stroke-width=".17"/>
<path d="M254.2 97.9l.4 .3-.9 .6z" fill="#00f"/>
<path d="M251.5 94.2h.1M251.5 94.2v2l.7 .7M252.2 98.6h.1M252.2 96.9h.1M252.2 98.6l-.7 .9 .7 .7M252.2 96.9l-.7 1 .7 .7M254.2 97.9l.4 .3-.9 .6zM252.2 100.2h.1M252.2 100.2l-.7 .9" fill="none" stroke="#00f" stroke-width=".17"/>
<path d="M251.5 92.4h.1M251.5 92.4v1.8M251.5 104.8h.1M251.5 103v1.8" fill="none" stroke="#f00" stroke-width=".17"/>
<path d="M207.6 30.7l1.8 1.3-1.8 1.3z" fill-rule="evenodd" fill="#00f"/>
<path d="M207.6 30.7l1.8 1.3-1.8 1.3z" fill="none" stroke="#00f" stroke-width=".17"/>
<path d="M211.6 30.6l.7-.4-.3 .7z" fill-rule="evenodd" fill="#00f"/>
<path d="M211.2 31.3h.1M211.6 30.6l.7-.4-.3 .7zM212.3 30.2l-1.1 1.1" fill="none" stroke="#00f" stroke-width=".17"/>
<path d="M212.5 30.7l.8-.3-.4 .7z" fill-rule="evenodd" fill="#00f"/>
<path d="M203.9 32h12.8M209.4 30.2h.1M209.4 30.2v3.7M212.5 30.7l.8-.3-.4 .7zM216.7 32h.1M211.2 42.2h.1M212.3 41.1l-1.1 1.1" fill="none" stroke="#00f" stroke-width=".17"/>
<path d="M207.6 36.2l1.8 1.3-1.8 1.3z" fill-rule="evenodd" fill="#00f"/>
<path d="M207.6 36.2l1.8 1.3-1.8 1.3z" fill="none" stroke="#00f" stroke-width=".17"/>
<path d="M207.6 41.7l1.8 1.3-1.8 1.3z" fill-rule="evenodd" fill="#00f"/>
<path d="M203.9 37.5h12.8M212.2 36.8h.1M213.3 35.7l-1.1 1.1M216.7 37.5h.1M203.9 43h12.8M207.6 41.7l1.8 1.3-1.8 1.3zM212 42.5h.1M213.1 41.4l-1.1 1.1M216.7 43h.1" fill="none" stroke="#00f" stroke-width=".17"/>
<path d="M211.6 36l.7-.3-.3 .7z" fill-rule="evenodd" fill="#00f"/>
<path d="M211.6 36l.7-.3-.3 .7z" fill="none" stroke="#00f" stroke-width=".17"/>
<path d="M212.5 36l.8-.3-.4 .7z" fill-rule="evenodd" fill="#00f"/>
<path d="M212.5 36l.8-.3-.4 .7z" fill="none" stroke="#00f" stroke-width=".17"/>
<path d="M211.6 41.5l.7-.4-.3 .8z" fill-rule="evenodd" fill="#00f"/>
<path d="M211.6 41.5l.7-.4-.3 .8z" fill="none" stroke="#00f" stroke-width=".17"/>
<path d="M212.5 41.5l.8-.4-.4 .8z" fill-rule="evenodd" fill="#00f"/>
<g fill="none" stroke="#00f" stroke-width=".17">
<path d="M203.9 28.4h14.7v18.3h-14.7zM209.4 35.7h.1M209.4 35.7v3.6M211.2 36.8h.1M212.2 31.5h.1M212.3 35.7l-1.1 1.1M213.3 30.4l-1.1 1.1M216.7 32v11M216.7 37.5h1.9M218.6 37.5h.1M209.4 41.1h.1M209.4 41.1v3.7"/>
<path d="M212.5 41.5l.8-.4-.4 .8zM216.7 43h.1M98.4 90h.1M98.4 90l-.5 .6M98.4 90l1.1 1.1M99.5 91.1h.1M100.6 90h.1M100.6 90l-1.1 1.1M100.6 90l1.1 1.1M101.7 91.1h.1M102.8 90h.1M102.8 90l-1.1 1.1"/>
<path d="M102.8 90l.5 .6M103.3 90.6h.1"/>
</g>
<path d="M207.6 49.8h3.7" fill="none" stroke="#000080" stroke-width=".3"/>
<path d="M198.5 32h.1M198.5 37.5h.1M198.5 32h5.4M198.5 37.5h5.4M218.6 37.5h5.4M224 37.5h.1M198.5 43h.1M198.5 43h5.4M96 90.6h.1M96 90.6h1.9M103.3 90.6h1.9M105.2 90.6h.1" fill="none" stroke="#f00" stroke-width=".17"/>
<circle cx="251.5" cy="90.5" r=".34" fill="#f0f"/>
<circle cx="251.5" cy="90.5" r=".34" fill="none" stroke="#f0f" stroke-width=".17"/>
<circle cx="214.9" cy="150.9" r=".34" fill="#f0f"/>
<circle cx="214.9" cy="150.9" r=".34" fill="none" stroke="#f0f" stroke-width=".17"/>
<circle cx="207.6" cy="150.9" r=".34" fill="#f0f"/>
<circle cx="207.6" cy="150.9" r=".34" fill="none" stroke="#f0f" stroke-width=".17"/>
<circle cx="50.3" cy="150.9" r=".34" fill="#f0f"/>
<circle cx="50.3" cy="150.9" r=".34" fill="none" stroke="#f0f" stroke-width=".17"/>
<circle cx="48.5" cy="59.4" r=".34" fill="#f0f"/>
<circle cx="48.5" cy="59.4" r=".34" fill="none" stroke="#f0f" stroke-width=".17"/>
<circle cx="85" cy="96" r=".34" fill="#f0f"/>
<circle cx="85" cy="96" r=".34" fill="none" stroke="#f0f" stroke-width=".17"/>
<circle cx="81.4" cy="41.1" r=".34" fill="#f0f"/>
<circle cx="81.4" cy="41.1" r=".34" fill="none" stroke="#f0f" stroke-width=".17"/>
<circle cx="105.2" cy="77.7" r=".34" fill="#f0f"/>
<circle cx="105.2" cy="77.7" r=".34" fill="none" stroke="#f0f" stroke-width=".17"/>
<circle cx="214.9" cy="123.4" r=".34" fill="#f0f"/>
<circle cx="214.9" cy="123.4" r=".34" fill="none" stroke="#f0f" stroke-width=".17"/>
<circle cx="207.6" cy="123.4" r=".34" fill="#f0f"/>
<circle cx="207.6" cy="123.4" r=".34" fill="none" stroke="#f0f" stroke-width=".17"/>
<g font-size="5.2">
<text x="132.6" y="153.4">LAB 5</text>
<text x="114.3" y="158.9">ECE3301L SESSION 1</text>
</g>
<text font-size="4.9" x="264.3" y="54.4">DVM</text>
<g font-size="3.8" fill="#f00">
<text x="22.9" y="18.8">MAKE</text>
<text x="22.9" y="22.6">PIN 1 AND PIN 2 OF JP3 FOR THIS LAB.</text>
<text x="34.9" y="18.8">SURE</text>
<text x="46.9" y="18.8">TO</text>
<text x="54.4" y="18.8">HAVE</text>
<text x="66.4" y="18.8">THE</text>
<text x="76.1" y="18.8">JUMPER</text>
<text x="92.7" y="18.8">INSTALLED</text>
<text x="116.2" y="18.8">BETWEEN</text>
</g>
<g font-size="3.8">
<text x="39.3" y="33.4">DEVELOPMENT</text>
<text x="68.3" y="33.4">BOARD</text>
<text x="247.8" y="71.8">GND</text>
</g>
<g font-size="3.5" fill="#000080">
<text x="247.8" y="27.9">U2</text>
<text x="54" y="38.8">R1</text>
<text x="63.1" y="38.8">33</text>
<text x="246" y="42.4">LMT84</text>
<text x="73.2" y="49.7">Z1</text>
<text x="64.9" y="54.5">LM4040</text>
<text x="61.3" y="66.2">U1</text>
<text x="253.3" y="80.8">RREF1</text>
<text x="253.3" y="84.5">33K 1%</text>
</g>
<text font-size="3.5" x="43.6" y="41.5">+5V</text>
<g font-size="3.3">
<text x="227.7" y="32.9">VTEMP</text>
<text x="72.3" y="40.2">VREF = 4.096V</text>
<text x="242.3" y="53">RED PROBE</text>
<text x="220.4" y="80.4">VREF = 4.096V</text>
<text x="255.1" y="89.5">VL2</text>
</g>
<g font-size="2.9" fill="#000080">
<text x="134.5" y="49.4">D1</text>
<text x="171" y="49.4">D2</text>
<text x="207.6" y="49.4">D3</text>
<text x="257" y="96.8">PR1</text>
</g>
<g font-size="2.9">
<text x="224" y="125.9">LEFT/UPPER</text>
<text x="224" y="122.2">7-SEGMENT</text>
<text x="242.7" y="122.2">LED1</text>
<text x="244.6" y="125.9">DIGIT</text>
<text x="224" y="149.6">7-SEGMENT</text>
<text x="242.7" y="149.6">LED2</text>
<text x="224" y="153.3">RIGHT/LOWER</text>
<text x="246.4" y="153.3">DIGIT</text>
</g>
<g font-size="2.4">
<text x="202.1" y="119.9">b1</text>
<text x="202.1" y="118.1">a1</text>
<text x="202.1" y="123.5">d1</text>
<text x="202.1" y="121.7">c1</text>
<text x="202.1" y="125.3">e1</text>
<text x="202.1" y="129">g1</text>
<text x="202.1" y="127.2">f1</text>
<text x="202.1" y="143.6">a2</text>
<text x="202.1" y="149.1">d2</text>
<text x="202.1" y="145.5">b2</text>
<text x="202.1" y="147.3">c2</text>
<text x="202.1" y="154.6">g2</text>
<text x="202.1" y="152.8">f2</text>
<text x="202.1" y="151">e2</text>
</g>
<g font-size="1.7">
<text x="243.8" y="29.8">1</text>
<text x="128.6" y="31.6">1</text>
<text x="165.1" y="31.6">1</text>
<text x="201.7" y="31.6">1</text>
<text x="243.8" y="33.4">2</text>
<text x="128.6" y="37.1">3</text>
<text x="146.7" y="37.1">2</text>
<text x="165.1" y="37.1">3</text>
<text x="183.3" y="37.1">2</text>
<text x="201.7" y="37.1">3</text>
<text x="219.8" y="37.1">2</text>
<text x="243.8" y="37.1">3</text>
<text x="97.3" y="46.2">1</text>
<text x="128.6" y="42.6">4</text>
<text x="165.1" y="42.6">4</text>
<text x="201.7" y="42.6">4</text>
<text x="97.3" y="48">2</text>
<text x="97.3" y="49.9">3</text>
<text x="48" y="65.5" transform="rotate(-90 48 65.5)">32</text>
<text x="49.9" y="65.5" transform="rotate(-90 49.9 65.5)">11</text>
<text x="77.2" y="71.8">2</text>
<text x="77.2" y="68.2">14</text>
<text x="77.2" y="73.7">3</text>
<text x="77.2" y="75.5">4</text>
<text x="77.2" y="77.3">5</text>
<text x="77.2" y="79.2">6</text>
<text x="77.2" y="81">7</text>
<text x="77.2" y="84.6">33</text>
<text x="77.2" y="86.4">34</text>
<text x="77.2" y="88.3">35</text>
<text x="77.2" y="90.1">36</text>
<text x="77.2" y="91.9">37</text>
<text x="77.2" y="93.8">38</text>
<text x="77.2" y="95.6">39</text>
<text x="77.2" y="97.5">40</text>
<text x="77.2" y="101.1">15</text>
<text x="77.2" y="106.6">18</text>
<text x="77.2" y="104.7">17</text>
<text x="77.2" y="102.9">16</text>
<text x="41.7" y="110.2">13</text>
<text x="42.6" y="108.4">1</text>
<text x="77.2" y="113.9">26</text>
<text x="77.2" y="112.1">25</text>
<text x="77.2" y="110.2">24</text>
<text x="77.2" y="108.4">23</text>
<text x="77.2" y="117.6">19</text>
<text x="77.2" y="119.4">20</text>
<text x="77.2" y="121.2">21</text>
<text x="77.2" y="123">22</text>
<text x="77.2" y="124.9">27</text>
<text x="77.2" y="126.7">28</text>
<text x="77.2" y="128.5">29</text>
<text x="77.2" y="130.3">30</text>
<text x="77.2" y="134">8</text>
<text x="77.2" y="135.8">9</text>
<text x="77.2" y="137.7">10</text>
<text x="48" y="143" transform="rotate(-90 48 143)">31</text>
<text x="49.9" y="143" transform="rotate(-90 49.9 143)">12</text>
</g>
<g font-size="1.7" fill="#004080">
<text x="246.9" y="30.9">VS</text>
<text x="246.9" y="34.6">VOUT</text>
<text x="246.9" y="38.3">GND</text>
<text x="49.2" y="71.2" transform="rotate(-90 49.2 71.2)">VDD</text>
<text x="51.1" y="71.2" transform="rotate(-90 51.1 71.2)">VDD</text>
<text x="63.4" y="69.3">OSC2/CLKOUT</text>
<text x="56.6" y="76.7">RA2/AN2/VREF-/CVREF</text>
<text x="68.1" y="73">RA0/AN0</text>
<text x="68.1" y="74.8">RA1/AN1</text>
<text x="52.9" y="82.2">RA5/AN4/SS/HLVDIN/C2OUT</text>
<text x="61.1" y="80.3">RA4/T0CKIC1OUT</text>
<text x="62.7" y="78.5">RA3/AN3VREF+</text>
<text x="58.8" y="85.8">RB0/INT0/FLT0/AN12</text>
<text x="63.1" y="87.6">RB1/INT1/AN10</text>
<text x="64.1" y="89.5">RB2/INT2/AN8</text>
<text x="63.1" y="93.1">RB4/KBI0/AN11</text>
<text x="63.2" y="91.3">RB3/AN9/CCP2</text>
<text x="63.5" y="95">RB5/KBI1/PGM</text>
<text x="63.7" y="96.8">RB6/KBI2/PGC</text>
<text x="63.7" y="98.6">RB7/KBI3/PGD</text>
<text x="59.6" y="102.3">RC0/T1OSO/T13CKI</text>
<text x="61.6" y="104.1">RC1/T1OSI/CCP2</text>
<text x="63.2" y="105.9">RC2/CCP1/P1A</text>
<text x="64.1" y="107.8">RC3/SCK/SCL</text>
<text x="15.5" y="109.6">1</text>
<text x="15.5" y="111.4">2</text>
<text x="15.5" y="113.2">3</text>
<text x="45.8" y="109.6">MCLR/Vpp</text>
<text x="45.8" y="111.4">OSC1/CLKIN/RA7</text>
<text x="64.6" y="109.6">RC4/SDI/SDA</text>
<text x="66.4" y="113.2">RC6/TX/CK</text>
<text x="67.6" y="111.4">RC5/SDO</text>
<text x="15.5" y="115.1">4</text>
<text x="15.5" y="116.9">5</text>
<text x="15.5" y="118.7">6</text>
<text x="66.3" y="115.1">RC7/RX/DT</text>
<text x="67" y="118.7">RD0/PSP0</text>
<text x="67" y="120.6">RD1/PSP1</text>
<text x="67" y="122.4">RD2/PSP2</text>
<text x="67" y="124.2">RD3/PSP3</text>
<text x="63.3" y="129.7">RD6/PSP6/P1C</text>
<text x="63.3" y="131.5">RD7/PSP7/P1D</text>
<text x="63.4" y="127.9">RD5/PSP5/P1B</text>
<text x="67" y="126.1">RD4/PSP4</text>
<text x="64.8" y="137">RE1/WR/AN6</text>
<text x="65.2" y="135.2">RE0/RD/AN5</text>
<text x="49.2" y="139" transform="rotate(-90 49.2 139)">Vss</text>
<text x="51.1" y="139" transform="rotate(-90 51.1 139)">Vss</text>
<text x="65.3" y="138.9">RE2/CS/AN7</text>
</g>
<g font-size="1.6">
<text x="235.4" y="20.3">+5V</text>
<text x="41.1" y="57.2">USB_POWER</text>
<text x="24.7" y="101.1">USB_POWER</text>
<text x="206.5" y="109.2">+5V</text>
<text x="204.6" y="136.6">+5V</text>
</g>
<g font-size="1.6" fill="#000080">
<text x="125.3" y="51.7">LED_RGB COMMON CATHODE</text>
<text x="161.9" y="51.7">LED_RGB COMMON CATHODE</text>
<text x="198.5" y="51.7">LED_RGB COMMON CATHODE</text>
<text x="90.6" y="57.2">HEADER 3</text>
<text x="92.4" y="55.4">JP1</text>
<text x="92.4" y="86.5">RINT4</text>
<text x="92.4" y="88.3">RINT5</text>
<text x="92.4" y="84.7">RINT3</text>
<text x="105.2" y="86.5">220</text>
<text x="105.2" y="88.3">220</text>
<text x="105.2" y="84.7">220</text>
<text x="92.4" y="95.6">RINT9</text>
<text x="92.4" y="93.8">RINT8</text>
<text x="92.4" y="92">RINT7</text>
<text x="92.4" y="90.2">RINT6</text>
<text x="105.2" y="95.6">220</text>
<text x="105.2" y="93.8">220</text>
<text x="105.2" y="92">220</text>
<text x="105.2" y="90.2">220</text>
<text x="92.4" y="101.1">RINT1</text>
<text x="105.2" y="101.1">220</text>
<text x="257" y="99.3">PHOTO_RESISTOR</text>
<text x="13.5" y="106.8">JP2</text>
<text x="92.4" y="104.8">RINT11</text>
<text x="92.4" y="103">RINT10</text>
<text x="92.4" y="106.6">RINT12</text>
<text x="105.2" y="104.8">220</text>
<text x="105.2" y="103">220</text>
<text x="105.2" y="106.6">220</text>
<text x="92.4" y="110.3">RINT14</text>
<text x="92.4" y="108.5">RINT13</text>
<text x="105.2" y="108.5">220</text>
<text x="105.2" y="110.3">220</text>
<text x="92.4" y="119.4">RINT16</text>
<text x="92.4" y="117.6">RINT15</text>
<text x="105.2" y="119.4">220</text>
<text x="105.2" y="117.6">220</text>
<text x="11.9" y="121.2">HEADER 6</text>
<text x="92.4" y="124.9">RINT19</text>
<text x="92.4" y="121.2">RINT17</text>
<text x="92.4" y="123.1">RINT18</text>
<text x="105.2" y="124.9">220</text>
<text x="105.2" y="121.2">220</text>
<text x="105.2" y="123.1">220</text>
<text x="92.4" y="128.6">RINT21</text>
<text x="92.4" y="126.7">RINT20</text>
<text x="105.2" y="128.6">220</text>
<text x="105.2" y="126.7">220</text>
<text x="92.4" y="135.9">RINT22</text>
<text x="92.4" y="137.7">RINT14</text>
<text x="92.4" y="134">RINT2</text>
<text x="105.2" y="135.9">220</text>
<text x="105.2" y="137.7">220</text>
<text x="105.2" y="134">220</text>
<text x="57.6" y="143.2">PIC18F4321</text>
</g>
<g font-size="1.6" fill="#f00">
<text x="176.9" y="59.1">PORTC.3</text>
<text x="176.9" y="62.7">PORTC.5</text>
<text x="176.9" y="60.9">PORTC.4</text>
<text x="111" y="71.9">RA0/AN0</text>
<text x="111" y="77.3">RA3/AN3</text>
<text x="111" y="75.5">RA2/AN2</text>
<text x="111" y="84.7">PORTB.0</text>
<text x="111" y="86.5">PORTB.1</text>
<text x="111" y="88.3">PORTB.2</text>
<text x="111" y="95.6">PORTB.6</text>
<text x="111" y="90.2">PORTB.3</text>
<text x="111" y="92">PORTB.4</text>
<text x="111" y="93.8">PORTB.5</text>
<text x="262.8" y="90.2">VL2</text>
<text x="111" y="101.1">PORTC.0</text>
<text x="111" y="103">PORTC.1</text>
<text x="111" y="104.8">PORTC.2</text>
<text x="111" y="106.6">PORTC.3</text>
<text x="111" y="110.3">PORTC.5</text>
<text x="111" y="108.5">PORTC.4</text>
<text x="111" y="117.6">PORTD.0</text>
<text x="111" y="119.4">PORTD.1</text>
<text x="187.8" y="117.6">PORTD.0</text>
<text x="187.8" y="119.4">PORTD.1</text>
<text x="111" y="121.2">PORTD.2</text>
<text x="111" y="123.1">PORTD.3</text>
<text x="111" y="124.9">PORTD.4</text>
<text x="187.8" y="121.2">PORTD.2</text>
<text x="187.8" y="123.1">PORTD.3</text>
<text x="187.8" y="124.9">PORTD.4</text>
<text x="111" y="126.7">PORTD.5</text>
<text x="111" y="128.6">PORTD.6</text>
<text x="187.8" y="126.7">PORTD.5</text>
<text x="187.8" y="128.6">PORTD.6</text>
<text x="111" y="135.9">PORTE.1</text>
<text x="111" y="134.1">PORTE.0</text>
<text x="111" y="137.7">PORTE.2</text>
<text x="187.8" y="143.2">PORTB.0</text>
<text x="187.8" y="145">PORTB.1</text>
<text x="187.8" y="146.9">PORTB.2</text>
<text x="187.8" y="148.7">PORTB.3</text>
<text x="187.8" y="150.5">PORTB.4</text>
<text x="187.8" y="152.4">PORTB.5</text>
<text x="187.8" y="154.2">PORTB.6</text>
</g>
<g font-size="1.5">
<text x="242.3" y="5.8">LMT84 VIEW FROM THE</text>
<text x="260.6" y="5.8">TOP</text>
<text x="246" y="9.5">GND</text>
<text x="248" y="11.7">3</text>
<text x="249.6" y="7.7">VOUT</text>
<text x="250.4" y="11.7">2</text>
<text x="252.4" y="11.7">1</text>
<text x="253.3" y="9.5">VS</text>
<text x="209.4" y="113.7">CA1</text>
<text x="211.2" y="115.5">a</text>
<text x="205.7" y="121">f</text>
<text x="211.2" y="122.9">g</text>
<text x="216.7" y="121">b</text>
<text x="205.7" y="126.5">e</text>
<text x="211.2" y="132">d</text>
<text x="216.7" y="126.5">c</text>
<text x="202.1" y="133.8">dp1</text>
<text x="209.4" y="141.1">CA2</text>
<text x="211.2" y="143">a</text>
<text x="205.7" y="148.5">f</text>
<text x="216.7" y="148.5">b</text>
<text x="205.7" y="154">e</text>
<text x="211.2" y="150.3">g</text>
<text x="216.7" y="154">c</text>
<text x="202.1" y="159.4">dp2</text>
<text x="211.2" y="159.4">d</text>
</g>
<g font-size="1.5" fill="#00f">
<text x="130.8" y="31.4">R-</text>
<text x="167.3" y="31.4">R-</text>
<text x="203.9" y="31.4">R-</text>
<text x="130.8" y="36.9">G-</text>
<text x="167.3" y="36.9">G-</text>
<text x="203.9" y="36.9">G-</text>
<text x="130.8" y="42.4">B-</text>
<text x="167.3" y="42.4">B-</text>
<text x="203.9" y="42.4">B-</text>
</g>
<g font-size=".6">
<text x="28.5" y=".7">E</text>
<text x="83.7" y=".7">D</text>
<text x="139" y=".7">C</text>
<text x="194.2" y=".7">B</text>
<text x="249.4" y=".7">A</text>
<text x=".3" y="19">E</text>
<text x="277.3" y="19">E</text>
<text x=".3" y="54.1">D</text>
<text x="277.3" y="54.1">D</text>
<text x=".3" y="89.2">C</text>
<text x="277.3" y="89.2">C</text>
<text x=".3" y="124.4">B</text>
<text x="277.3" y="124.4">B</text>
<text x=".3" y="159.5">A</text>
<text x="277.3" y="159.5">A</text>
<text x="28.5" y="177.2">E</text>
<text x="83.7" y="177.2">D</text>
<text x="139" y="177.2">C</text>
<text x="194.2" y="177.2">B</text>
<text x="249.4" y="177.2">A</text>
</g>
</svg>
